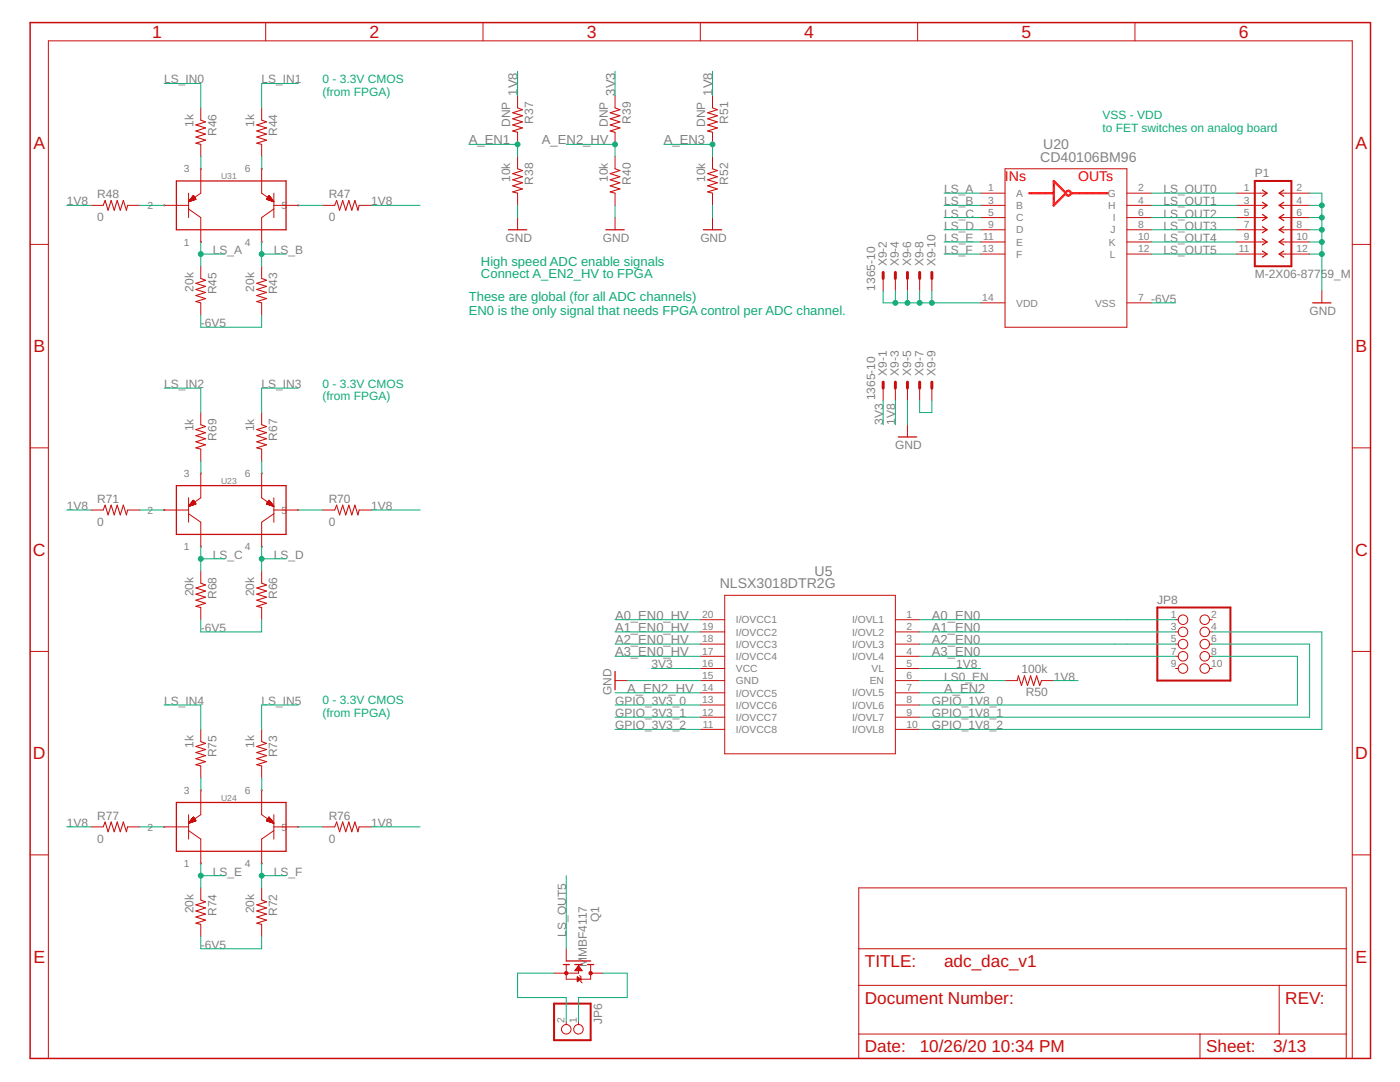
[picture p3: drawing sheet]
<svg xmlns="http://www.w3.org/2000/svg" width="279mm" height="216mm" viewBox="0 0 279 216" stroke-linecap="round" stroke-linejoin="round" font-family="sans-serif">
<path d="M6 4.5h267.5v206.7h-267.5z" fill="none" stroke="#c90d0c" stroke-width=".3"/>
<g fill="none" stroke="#c90d0c" stroke-width=".2">
<path d="M53 4.5v3.6M96.4 4.5v3.6M103.3 19.1v2.4M122.7 19.1v2.4M139.8 4.5v3.6M142.2 19.1v2.4M183.1 4.5v3.6M226.5 4.5v3.6M37.6 38.5v4.9M38 39.7h1.1M38.1 39.7h.9M38.1 39.6h.9"/>
<path d="M38.2 39.6h.8M38.2 39.5h.7M38.3 39.4h.6M38.3 39.4h.5M38.4 39.3h.4M38.4 39.2h.3M38.5 39.2h.2M38.5 39.1h.2M38.6 39.9l-.8 .1M38.6 39.1h.1M38.6 39h.1M38.6 39l-1 1.2"/>
<path d="M38.6 39l.5 .8-1.5 .4M38.7 39.9h-.8M38.8 39.9h-.9M39 39.8h-1M39.1 39.8h-1.1M40.1 21.5v2.5M40.1 28.8v2.4M40.1 33.7v4.8l-2.5 1.7M52.2 21.5v2.5M52.2 28.8v2.4M52.2 33.7v4.8l2.5 1.7M53.2 39.8l1.5 .4"/>
<path d="M53.2 39.8h1.1M53.2 39.7h1M53.3 39.8h1M53.3 39.6h.9M53.3 39.6h.8M53.3 39.5h.8M53.4 39.5h.6M53.4 39.4h.6M53.5 39.9h.9M53.5 39.3h.4M53.6 39.2h.2M53.6 39.1h.2"/>
<path d="M53.6 39.9h.8M53.7 39.1h.1M53.7 39l-.5 .8M53.7 39l1 1.2M53.7 39v.1M53.7 39.9l.7 .1M54.7 38.5v4.9M103.3 26.4v2.4M103.3 31.2v2.5M103.3 38.5v2.5M122.7 26.4v2.4M122.7 31.2v2.5"/>
<path d="M122.7 38.5v2.5M142.2 26.4v2.4M142.2 31.2v2.5M142.2 38.5v2.5M195.7 38.5h4.9M200.6 33.7h24.3v31.6h-24.3zM224.9 38.5h4.8M246.8 38.5h6.1M255.3 38.5h6.1M6 48.8h3.7M18.2 41h2.4M25.5 41h2.4"/>
<path d="M32.8 41h4.8M37.6 41.7l2.5 1.7v4.9M37.6 40.2l.1 .1M37.8 40.2h-.2M37.9 40.2h-.2M38.1 40.1h-.4M38.2 40l-.4 .1M38.4 40h-.6M40.1 53.1v2.5M52.2 53.1v2.5M53.9 40h.6M54.1 40l.4 .1"/>
<path d="M54.2 40.1h.4M54.3 40.2h.3M54.5 40.2h.2M54.7 41h4.8M54.7 41.7l-2.5 1.7v4.9M64.4 41h2.4M71.7 41h2.4M103.3 43.4v2.4M122.7 43.4v2.4M142.2 43.4v2.4M176.3 55.6v2.4M178.7 55.6v2.4"/>
<path d="M181.1 55.6v2.4M183.5 55.6v2.4M186 55.6v2.4M195.7 41h4.9M195.7 43.4h4.9M195.7 45.8h4.9M195.7 48.3h4.9M195.7 50.7h4.9M224.9 41h4.8M224.9 43.4h4.8M224.9 45.8h4.8M224.9 48.3h4.8"/>
<path d="M224.9 50.7h4.8M246.8 41h6.1M246.8 43.4h6.1M246.8 45.8h6.1M246.8 48.3h6.1M246.8 50.7h6.1M255.3 41h6.1M255.3 43.4h6.1M255.3 45.8h6.1M255.3 48.3h6.1M255.3 50.7h6.1M263.8 58v2.4"/>
<path d="M269.9 48.8h3.6M40.1 60.4v2.5M52.2 60.4v2.5M176.3 77.4v2.5M178.7 77.4v2.5M181.1 77.4v2.5M183.5 77.4v2.5M186 77.4v2.5M195.7 60.4h4.9M224.9 60.4h4.8M6 89.4h3.7M37.6 99.3v4.9"/>
<path d="M38.5 100h.2M38.5 99.9h.2M38.6 99.8h.1M38.6 99.8l-1 1.2M38.6 99.8l.5 .8-1.5 .4M40.1 82.3v2.5M40.1 89.6v2.5M40.1 94.5v4.8l-2.5 1.7M52.2 82.3v2.5M52.2 89.6v2.5M52.2 94.5v4.8l2.5 1.7M53.6 100h.2"/>
<path d="M53.6 99.9h.2M53.6 99.9h.1M53.7 99.8h.1M53.7 99.8l-.5 .8 1.5 .4M53.7 99.8l1 1.2M53.7 99.8v.1M54.7 99.3v4.9M181.1 84.8v2.4M269.9 89.4h3.6M18.2 101.8h2.4M25.5 101.8h2.4M32.8 101.8h4.8"/>
<path d="M37.6 102.5l2.5 1.7v4.9M37.6 101h.1M37.8 101h-.1M38 100.9h-.3M38 100.5h1.1M38.1 100.5h1M38.1 100.5h.9M38.1 100.4h.9M38.2 100.4h.7M38.2 100.9h-.5M38.2 100.3h.7M38.3 100.2h.6"/>
<path d="M38.3 100.8h-.5M38.4 100.1h.4M38.4 100l.4 .1M38.4 100.8h-.6M38.6 100.7l-.8 .1M38.8 100.7h-.9M38.9 100.6h-1M39.1 100.6h-1.1M40.1 113.9v2.5M52.2 113.9v2.5M53.2 100.5h1.1M53.2 100.6h1.1"/>
<path d="M53.2 100.5h1M53.3 100.5h.9M53.3 100.4h.8M53.4 100.3h.7M53.4 100.6h.9M53.4 100.2h.6M53.5 100.1h.4M53.5 100.7h.9M53.7 100.7l.7 .1M53.8 100.8h.7M54 100.8h.5M54.1 100.9h.4"/>
<path d="M54.3 100.9h.3M54.4 101h.2M54.6 101h.1M54.7 102.5l-2.5 1.7v4.9M54.7 101.8h4.8M54.7 101h.1M64.4 101.8h2.4M71.7 101.8h2.4M144.6 118.8h34.1v31.6h-34.1zM6 130h3.7M40.1 121.2v2.5M52.2 121.2v2.5"/>
<path d="M122.7 135.8h2.5M139.8 135.8h4.8M139.8 123.7h4.8M139.8 126.1h4.8M139.8 128.5h4.8M139.8 131h4.8M139.8 133.4h4.8M139.8 138.2h4.8M178.7 135.8h4.8M178.7 123.7h4.8M178.7 126.1h4.8M178.7 128.5h4.8"/>
<path d="M178.7 131h4.8M178.7 133.4h4.8M178.7 138.2h4.8M200.6 135.8h2.4M207.9 135.8h2.4M234.6 123.7h.5M234.6 126.1h.5M234.6 128.5h.5M234.6 131h.5M234.6 133.4h.5M241.4 123.7h.5M241.4 126.1h.5"/>
<path d="M241.4 128.5h.5M241.4 131h.5M241.4 133.4h.5M269.9 130h3.6M40.1 145.5v2.5M40.1 152.8v2.5M40.1 157.7v4.9l-2.5 1.7M52.2 145.5v2.5M52.2 152.8v2.5M52.2 157.7v4.9l2.5 1.7M139.8 140.7h4.8M139.8 143.1h4.8"/>
<path d="M139.8 145.5h4.8M178.7 140.7h4.8M178.7 143.1h4.8M178.7 145.5h4.8M6 170.6h3.7M18.2 165h2.4M25.5 165h2.4M32.8 165h4.8M37.6 165.7l2.5 1.7v4.9M37.6 162.6v4.8M37.7 164.2l-.1 .1M37.9 164.2h-.2"/>
<path d="M38 163.8h1.1M38.1 164.1l-.4 .1M38.1 163.7h.9M38.1 163.6l.9 .1M38.1 163.6h.9M38.2 163.6h.7M38.2 164.1h-.4M38.2 163.5h.7M38.3 164l-.5 .1M38.3 163.4h.5M38.4 163.4h.4M38.4 163.3h.4"/>
<path d="M38.4 163.2h.3M38.5 163.2h.2M38.5 164h-.7M38.5 163.1h.2M38.6 163.1h.1M38.6 163l-1 1.3M38.6 163l.5 .8M38.6 163v.1M38.7 163.9l-.8 .1M38.8 163.9h-.9M38.9 163.8l-1 .1M39.1 163.8h-1.1"/>
<path d="M39.1 163.8l-1.5 .5M40.1 177.2v2.4M52.2 177.2v2.4M53.2 163.8l1.5 .5M53.2 163.8h1.1M53.2 163.7h1M53.3 163.6l.9 .1M53.3 163.6h.8M53.3 163.8l1 .1M53.4 163.5h.6M53.4 163.4l.6 .1M53.4 163.4h.6"/>
<path d="M53.5 163.4h.4M53.5 163.3h.4M53.5 163.9h.9M53.5 163.3h.3M53.6 163.2h.2M53.6 163.9h.8M53.6 163.1h.1M53.7 163.1h.1M53.7 163l-.5 .8M53.7 163l1 1.3M53.7 163v.1M53.8 164h.7"/>
<path d="M54 164h.5M54.1 164.1h.4M54.2 164.1l.4 .1M54.4 164.2h.2M54.5 164.2h.1M54.7 165.7l-2.5 1.7v4.9M54.7 162.6v4.8M54.7 165h4.8M64.4 165h2.4M71.7 165h2.4M171.4 177.2h97.3v34h-97.3zM269.9 170.6h3.6"/>
<path d="M40.1 184.4v2.5M52.2 184.4v2.5M113 189.3v2.4M113 192.5v2.9h4.9v-2.9M114.8 193.6h1.3M114.9 193.5h1.1M114.9 193.4h1.1M115 193.3h.9M115.1 193.2h.7M115.2 194.9l.7 .5-.7 .5zM115.2 195.8h.1M115.2 195.7h.3"/>
<path d="M115.2 195.6h.5M115.2 195.5h.7M115.2 195.3h.6M115.2 195.2h.5M115.2 195.1h.3M115.2 195h.1M115.2 193h.5M115.3 192.9h.3M115.4 192.8h.1M115.4 192.5v1.7h-4.8M115.4 192.7l.8 1h-1.5zM115.7 194.7l.2 .2v1l.3 .2"/>
<path d="M117.9 194.2h2.4M171.4 196.6h97.3M171.4 189.3h97.3M255.3 196.6v9.7M9.7 211.2v-203.1h260.2v203.1M113 203.9v.5M115.4 203.9v.5M171.4 206.3h97.3M239.5 206.3v4.9"/>
<circle cx="236.1" cy="133.4" r=".95"/>
<circle cx="236.1" cy="128.5" r=".95"/>
<circle cx="236.1" cy="131" r=".95"/>
<circle cx="236.1" cy="123.7" r=".95"/>
<circle cx="236.1" cy="126.1" r=".95"/>
<circle cx="240.4" cy="128.5" r=".95"/>
<circle cx="240.4" cy="123.7" r=".95"/>
<circle cx="240.4" cy="126.1" r=".95"/>
<circle cx="240.4" cy="131" r=".95"/>
<circle cx="240.4" cy="133.4" r=".95"/>
<circle cx="113" cy="205.4" r=".95"/>
<circle cx="115.4" cy="205.4" r=".95"/>
</g>
<g fill="none" stroke="#c90d0c" stroke-width=".21">
<path d="M40.1 24l.9 .3-1.9 .6 1.9 .6-1.9 .6 1.9 .7-1.9 .5 1.9 .7-1.9 .6 1 .2M52.2 24l1 .3-2 .6 2 .6-2 .6 2 .7-2 .5 2 .7-2 .6 1 .2M103.3 21.5l1 .4-2 .6 2 .6-2 .6 2 .6-2 .6 2 .6-2 .6 1 .3M103.3 33.7l1 .3-2 .6 2 .7-2 .6 2 .6-2 .6 2 .6-2 .6 1 .2M122.7 21.5l1 .4-1.9 .6 1.9 .6-1.9 .6 1.9 .6-1.9 .6 1.9 .6-1.9 .6 .9 .3M122.7 33.7l1 .3-1.9 .6 1.9 .7-1.9 .6 1.9 .6-1.9 .6 1.9 .6-1.9 .6 .9 .2M142.2 21.5l1 .4-2 .6 2 .6-2 .6 2 .6-2 .6 2 .6-2 .6 1 .3M142.2 33.7l1 .3-2 .6 2 .7-2 .6 2 .6-2 .6 2 .6-2 .6 1 .2M20.6 41l.4-1 .6 2 .6-2 .6 2 .6-2 .6 2 .6-2 .6 2 .3-1M40.1 55.6l.9 .3-1.9 .6 1.9 .6-1.9 .7 1.9 .6-1.9 .6 1.9 .6-1.9 .6 1 .2M52.2 55.6l1 .3-2 .6 2 .6-2 .7 2 .6-2 .6 2 .6-2 .6 1 .2M66.8 41l.4-1 .6 2 .6-2 .6 2 .6-2 .6 2 .6-2 .6 2 .3-1"/>
<path d="M40.1 84.8l.9 .3-1.9 .6 1.9 .6-1.9 .6 1.9 .6-1.9 .7 1.9 .6-1.9 .6 1 .2M52.2 84.8l1 .3-2 .6 2 .6-2 .6 2 .6-2 .7 2 .6-2 .6 1 .2M20.6 101.8l.4-1 .6 1.9 .6-1.9 .6 1.9 .6-1.9 .6 1.9 .6-1.9 .6 1.9 .3-.9M40.1 116.4l.9 .3-1.9 .6 1.9 .6-1.9 .7 1.9 .6-1.9 .6 1.9 .6-1.9 .6 1 .2M52.2 116.4l1 .3-2 .6 2 .6-2 .7 2 .6-2 .6 2 .6-2 .6 1 .2M66.8 101.8l.4-1 .6 1.9 .6-1.9 .6 1.9 .6-1.9 .6 1.9 .6-1.9 .6 1.9 .3-.9M203 135.8l.2-.9 .7 1.9 .5-1.9 .7 1.9 .6-1.9 .6 1.9 .6-1.9 .6 1.9 .4-1M40.1 148l.9 .3-1.9 .6 1.9 .7-1.9 .6 1.9 .6-1.9 .6 1.9 .6-1.9 .6 1 .2M52.2 148l1 .3-2 .6 2 .7-2 .6 2 .6-2 .6 2 .6-2 .6 1 .2M20.6 165l.4-1 .6 2 .6-2 .6 2 .6-2 .6 2 .6-2 .6 2 .3-1M40.1 179.6l.9 .4-1.9 .6 1.9 .6-1.9 .6 1.9 .6-1.9 .6 1.9 .6-1.9 .6 1 .2M52.2 179.6l1 .4-2 .6 2 .6-2 .6 2 .6-2 .6 2 .6-2 .6 1 .2"/>
<path d="M66.8 165l.4-1 .6 2 .6-2 .6 2 .6-2 .6 2 .6-2 .6 2 .3-1"/>
</g>
<g fill="none" stroke="#c90d0c" stroke-width=".25">
<path d="M35.2 36.1h21.9v9.7h-21.9zM251.9 37.9l1 .6-1 .7M256.2 37.9l-.9 .6 .9 .7M101.5 45.8h3.6M120.9 45.8h3.7M140.4 45.8h3.6M251.9 40.4l1 .6-1 .6M251.9 42.8l1 .6-1 .6M251.9 45.2l1 .6-1 .6M251.9 47.7l1 .6-1 .6M251.9 50.1l1 .6-1 .6M256.2 40.4l-.9 .6 .9 .6"/>
<path d="M256.2 42.8l-.9 .6 .9 .6M256.2 45.2l-.9 .6 .9 .6M256.2 47.7l-.9 .6 .9 .6M256.2 50.1l-.9 .6 .9 .6M262 60.4h3.6M35.2 96.9h21.9v9.7h-21.9zM179.3 87.2h3.6M122.7 134v3.6M35.2 160.1h21.9v9.8h-21.9zM112.4 192.5h1.2M113 191.7h4.9M114.7 192.5h1.5"/>
<path d="M117.3 192.5h1.2"/>
</g>
<g fill="none" stroke="#c90d0c" stroke-width=".4">
<path d="M40.1 33.7h.1M52.2 33.7h.1M250.4 36.1h7.3v17h-7.3zM32.8 41h.1M40.1 48.3h.1M52.2 48.3h.1M59.5 41h.1M40.1 94.5h.1M52.2 94.5h.1M32.8 101.8h.1M40.1 109.1h.1M52.2 109.1h.1"/>
<path d="M59.5 101.8h.1M231 121.2h14.6v14.6h-14.6zM40.1 157.7h.1M52.2 157.7h.1M32.8 165h.1M40.1 172.3h.1M52.2 172.3h.1M59.5 165h.1M110.6 200.3h7.3v7.3h-7.3z"/>
</g>
<path d="M176.3 54.4v1.2M178.7 54.4v1.2M181.1 54.4v1.2M183.5 54.4v1.2M186 54.4v1.2M176.3 76.2v1.2M178.7 76.2v1.2M181.1 76.2v1.2M183.5 76.2v1.2M186 76.2v1.2" fill="none" stroke="#c90d0c" stroke-width=".59"/>
<g fill="#c90d0c" stroke="#c90d0c" stroke-width=".2">
<circle cx="113" cy="194.2" r=".34"/>
<circle cx="117.9" cy="194.2" r=".34"/>
</g>
<g fill="none" stroke="#0dab76" stroke-width=".2">
<path d="M32.8 16.7h7.3v4.8M59.5 16.7h-7.3v4.8M103.3 14.2v4.9M122.7 14.2v4.9M142.2 14.2v4.9M40.1 31.2v2.5M52.2 31.2h.1M52.2 31.2v2.5M93.6 28.8h9.7v2.4M113 28.8h9.7v2.4M132.5 28.8h9.7v2.4M188.4 38.5h7.3"/>
<path d="M229.7 38.5h17.1M261.4 38.5h2.4v19.5M13.3 41h4.9M27.9 41h4.9M40.1 50.7h4.8M40.1 48.3v4.8M52.2 48.3v4.8M52.2 48.3h.1M52.2 50.7h4.9M59.5 41h4.9M74.1 41h9.7M103.3 41v2.4"/>
<path d="M122.7 41v2.4M142.2 41v2.4M176.3 58v2.4h19.4M178.7 58v2.4M181.1 58v2.4M183.5 58v2.4M186 58v2.4M188.4 41h7.3M188.4 48.3h7.3M188.4 50.7h7.3M188.4 43.4h7.3M188.4 45.8h7.3"/>
<path d="M229.7 41h17.1M229.7 48.3h17.1M229.7 50.7h17.1M229.7 43.4h17.1M229.7 45.8h17.1M261.4 41h2.4M261.4 48.3h2.4M261.4 50.7h2.4M261.4 43.4h2.4M261.4 45.8h2.4M32.8 77.4h7.3v4.9M40.1 62.9v2.4h12.1v-2.4"/>
<path d="M59.5 77.4h-7.3v4.9M176.3 79.9v4.9M178.7 79.9v4.9M181.1 79.9v4.9M183.5 79.9v2.4h2.5v-2.4M229.7 60.4h4.9M40.1 92.1v2.4M52.2 92.1h.1M52.2 92.1v2.4M13.3 101.8h4.9M27.9 101.8h4.9M40.1 109.1v4.8"/>
<path d="M40.1 111.5h4.8M52.2 109.1v4.8M52.2 111.5h4.9M52.2 109.1h.1M59.5 101.8h4.9M74.1 101.8h9.7M40.1 123.7v2.4h12.1v-2.4M122.7 126.1h17.1M122.7 138.2h17.1M122.7 128.5h17.1M122.7 131h17.1M122.7 123.7h17.1"/>
<path d="M125.2 135.8h14.6M130 133.4h9.8M183.5 133.4h12.2M183.5 135.8h17.1M183.5 126.1h51.1M183.5 138.2h12.2M183.5 128.5h51.1M183.5 131h51.1M183.5 123.7h51.1M210.3 135.8h4.9M241.9 126.1h21.9v19.4h-80.3M241.9 128.5h19.5v14.6h-77.9"/>
<path d="M241.9 131h17v9.7h-75.4M32.8 140.7h7.3v4.8M40.1 155.3v2.4M52.2 155.3h.1M52.2 155.3v2.4M59.5 140.7h-7.3v4.8M122.7 140.7h17.1M122.7 143.1h17.1M122.7 145.5h17.1M13.3 165h4.9M27.9 165h4.9M40.1 172.3v4.9"/>
<path d="M40.1 174.7h4.8M52.2 172.3v4.9M52.2 174.7h4.9M52.2 172.3h.1M59.5 165h4.9M74.1 165h9.7M113 174.7v14.6M40.1 186.9v2.4h12.1v-2.4M110.6 194.2h-7.3v4.9h9.7v4.8M120.3 194.2h4.9v4.9h-9.8v4.8"/>
</g>
<g fill="#0dab76" stroke="#0dab76" stroke-width=".2">
<circle cx="52.2" cy="50.7" r=".49"/>
<circle cx="40.1" cy="50.7" r=".49"/>
<circle cx="40.1" cy="111.5" r=".49"/>
<circle cx="52.2" cy="111.5" r=".49"/>
<circle cx="40.1" cy="174.7" r=".49"/>
<circle cx="52.2" cy="174.7" r=".49"/>
<circle cx="263.8" cy="50.7" r=".49"/>
<circle cx="263.8" cy="48.3" r=".49"/>
<circle cx="263.8" cy="45.8" r=".49"/>
<circle cx="263.8" cy="43.4" r=".49"/>
<circle cx="263.8" cy="41" r=".49"/>
<circle cx="122.7" cy="28.8" r=".49"/>
<circle cx="178.7" cy="60.4" r=".49"/>
<circle cx="181.1" cy="60.4" r=".49"/>
<circle cx="183.5" cy="60.4" r=".49"/>
<circle cx="186" cy="60.4" r=".49"/>
<circle cx="103.3" cy="28.8" r=".49"/>
<circle cx="142.2" cy="28.8" r=".49"/>
</g>
<g fill="#f00" stroke="#f00" stroke-width=".2">
<path d="M210.2 36.1h.2v2.6l-.2-.1z"/>
<path d="M210.2 38.5h.2v2.6l-.2-.1z"/>
<path d="M212.7 38.4l.2 .2-2.7 2.5v-.2z"/>
<path d="M210.2 36.1l.2-.1 2.5 2.6-.2 .1z"/>
<path d="M205.4 38.4h5v.2l-5 .1z"/>
<path d="M213.9 38.4h7.2v.2l-7.2 .1z"/>
</g>
<path d="M212.8 38.1a.61 .61 0 0 1 .9 .2 .61 .61 0 0 1-.4 .9 .61 .61 0 0 1-.7-.7h.3a.37 .37 0 0 1 .5-.3 .37 .37 0 0 1 .1 .6 .37 .37 0 0 1-.6-.1v-.2h-.3z" fill-rule="evenodd" fill="#f00" stroke="#f00" stroke-width=".2"/>
<g font-size="3.5" fill="#c90d0c">
<text x="30.4" y="7.6">1</text>
<text x="73.7" y="7.6">2</text>
<text x="117.1" y="7.6">3</text>
<text x="160.5" y="7.6">4</text>
<text x="203.8" y="7.6">5</text>
<text x="247.2" y="7.6">6</text>
<text x="6.7" y="29.7">A</text>
<text x="270.5" y="29.7">A</text>
<text x="6.7" y="70.3">B</text>
<text x="270.5" y="70.3">B</text>
<text x="6.6" y="110.9">C</text>
<text x="270.4" y="110.9">C</text>
<text x="6.6" y="151.5">D</text>
<text x="270.4" y="151.5">D</text>
<text x="6.7" y="192.1">E</text>
<text x="270.5" y="192.1">E</text>
</g>
<g font-size="3.4" fill="#c90d0c">
<text x="172.6" y="193">TITLE:</text>
<text x="188.4" y="193">adc_dac_v1</text>
<text x="172.6" y="200.3">Document Number:</text>
<text x="256.5" y="200.3">REV:</text>
<text x="172.6" y="210">Date:</text>
<text x="183.5" y="210">10/26/20</text>
<text x="197.8" y="210">10:34 PM</text>
<text x="240.7" y="210">Sheet:</text>
<text x="254.1" y="210">3/13</text>
</g>
<g font-size="2.8" fill="#808080">
<text x="208.2" y="29.8">U20</text>
<text x="207.6" y="32.2">CD40106BM96</text>
<text x="143.6" y="117.4">NLSX3018DTR2G</text>
<text x="162.6" y="114.9">U5</text>
</g>
<g font-size="2.8" fill="#f00">
<text x="200.6" y="36.1">I</text>
<text x="201.3" y="36.1">Ns</text>
<text x="215.2" y="36.1">OUTs</text>
</g>
<g font-size="2.6" fill="#808080">
<text x="103.3" y="19.1" transform="rotate(-90 103.3 19.1)">1V8</text>
<text x="122.7" y="19.1" transform="rotate(-90 122.7 19.1)">3V3</text>
<text x="142.2" y="19.1" transform="rotate(-90 142.2 19.1)">1V8</text>
<text x="93.6" y="28.8">A_EN1</text>
<text x="108.2" y="28.8">A_EN2_HV</text>
<text x="132.5" y="28.8">A_EN3</text>
<text x="122.7" y="123.7">A0_EN0_HV</text>
<text x="186" y="123.7">A0_EN0</text>
<text x="122.7" y="126.1">A1_EN0_HV</text>
<text x="122.7" y="128.5">A2_EN0_HV</text>
<text x="122.7" y="131">A3_EN0_HV</text>
<text x="186" y="128.5">A2_EN0</text>
<text x="186" y="131">A3_EN0</text>
<text x="186" y="126.1">A1_EN0</text>
<text x="125.2" y="138.2">A_EN2_HV</text>
<text x="188.4" y="138.2">A_EN2</text>
</g>
<g font-size="2.6" fill="#0dab76">
<text x="96" y="53.1">High speed ADC enable signals</text>
<text x="96" y="55.6">Connect A_EN2_HV to FPGA</text>
<text x="93.6" y="60.1">These are global (for all ADC channels)</text>
<text x="93.6" y="62.9">EN0 is the only signal that needs FPGA control per ADC channel.</text>
</g>
<g font-size="2.4" fill="#808080">
<text x="32.8" y="16.7">LS_IN0</text>
<text x="52.2" y="16.7">LS_IN1</text>
<text x="38.6" y="25.3" transform="rotate(-90 38.6 25.3)">1k</text>
<text x="43.2" y="27.1" transform="rotate(-90 43.2 27.1)">R46</text>
<text x="50.8" y="25.3" transform="rotate(-90 50.8 25.3)">1k</text>
<text x="55.3" y="27.1" transform="rotate(-90 55.3 27.1)">R44</text>
<text x="101.8" y="25.4" transform="rotate(-90 101.8 25.4)">DNP</text>
<text x="106.4" y="24.7" transform="rotate(-90 106.4 24.7)">R37</text>
<text x="121.3" y="25.4" transform="rotate(-90 121.3 25.4)">DNP</text>
<text x="125.9" y="24.7" transform="rotate(-90 125.9 24.7)">R39</text>
<text x="140.7" y="25.4" transform="rotate(-90 140.7 25.4)">DNP</text>
<text x="145.3" y="24.7" transform="rotate(-90 145.3 24.7)">R51</text>
<text x="250.4" y="35.4">P1</text>
<text x="13.3" y="41">1V8</text>
<text x="19.4" y="39.5">R48</text>
<text x="65.6" y="39.5">R47</text>
<text x="74.1" y="41">1V8</text>
<text x="101.8" y="36.3" transform="rotate(-90 101.8 36.3)">10k</text>
<text x="106.4" y="36.8" transform="rotate(-90 106.4 36.8)">R38</text>
<text x="121.3" y="36.3" transform="rotate(-90 121.3 36.3)">10k</text>
<text x="125.9" y="36.8" transform="rotate(-90 125.9 36.8)">R40</text>
<text x="140.7" y="36.3" transform="rotate(-90 140.7 36.3)">10k</text>
<text x="145.3" y="36.8" transform="rotate(-90 145.3 36.8)">R52</text>
<text x="188.4" y="41">LS_B</text>
<text x="188.4" y="38.5">LS_A</text>
<text x="232.2" y="38.5">LS_OUT0</text>
<text x="232.2" y="41">LS_OUT1</text>
<text x="19.4" y="44.1">0</text>
<text x="65.6" y="44.1">0</text>
<text x="188.4" y="43.4">LS_C</text>
<text x="188.4" y="45.8">LS_D</text>
<text x="232.2" y="43.4">LS_OUT2</text>
<text x="232.2" y="45.8">LS_OUT3</text>
<text x="42.5" y="50.7">LS_A</text>
<text x="54.7" y="50.7">LS_B</text>
<text x="100.9" y="48.3">GND</text>
<text x="120.3" y="48.3">GND</text>
<text x="139.8" y="48.3">GND</text>
<text x="177" y="53.1" transform="rotate(-90 177 53.1)">X9-2</text>
<text x="179.4" y="53.1" transform="rotate(-90 179.4 53.1)">X9-4</text>
<text x="181.8" y="53.1" transform="rotate(-90 181.8 53.1)">X9-6</text>
<text x="184.3" y="53.1" transform="rotate(-90 184.3 53.1)">X9-8</text>
<text x="186.7" y="53.1" transform="rotate(-90 186.7 53.1)">X9-10</text>
<text x="188.4" y="48.3">LS_E</text>
<text x="188.4" y="50.7">LS_F</text>
<text x="232.2" y="48.3">LS_OUT4</text>
<text x="232.2" y="50.7">LS_OUT5</text>
<text x="38.6" y="58.2" transform="rotate(-90 38.6 58.2)">20k</text>
<text x="43.2" y="58.7" transform="rotate(-90 43.2 58.7)">R45</text>
<text x="50.8" y="58.2" transform="rotate(-90 50.8 58.2)">20k</text>
<text x="55.3" y="58.7" transform="rotate(-90 55.3 58.7)">R43</text>
<text x="174.7" y="58" transform="rotate(-90 174.7 58)">1365-10</text>
<text x="250.4" y="55.6">M-2X06-87759_M</text>
<text x="40.1" y="65.3">-6V5</text>
<text x="229.8" y="60.4">-6V5</text>
<text x="261.4" y="62.9">GND</text>
<text x="32.8" y="77.5">LS_IN2</text>
<text x="52.2" y="77.5">LS_IN3</text>
<text x="177" y="75" transform="rotate(-90 177 75)">X9-1</text>
<text x="179.4" y="75" transform="rotate(-90 179.4 75)">X9-3</text>
<text x="181.8" y="75" transform="rotate(-90 181.8 75)">X9-5</text>
<text x="184.3" y="75" transform="rotate(-90 184.3 75)">X9-7</text>
<text x="186.7" y="75" transform="rotate(-90 186.7 75)">X9-9</text>
<text x="174.7" y="79.9" transform="rotate(-90 174.7 79.9)">1365-10</text>
<text x="38.6" y="86.1" transform="rotate(-90 38.6 86.1)">1k</text>
<text x="43.2" y="87.9" transform="rotate(-90 43.2 87.9)">R69</text>
<text x="50.8" y="86.1" transform="rotate(-90 50.8 86.1)">1k</text>
<text x="55.3" y="87.9" transform="rotate(-90 55.3 87.9)">R67</text>
<text x="176.2" y="84.7" transform="rotate(-90 176.2 84.7)">3V3</text>
<text x="178.7" y="84.7" transform="rotate(-90 178.7 84.7)">1V8</text>
<text x="178.7" y="89.6">GND</text>
<text x="13.3" y="101.8">1V8</text>
<text x="19.4" y="100.3">R71</text>
<text x="65.6" y="100.3">R70</text>
<text x="74.1" y="101.8">1V8</text>
<text x="19.4" y="104.9">0</text>
<text x="65.6" y="104.9">0</text>
<text x="42.5" y="111.5">LS_C</text>
<text x="54.7" y="111.5">LS_D</text>
<text x="38.6" y="119" transform="rotate(-90 38.6 119)">20k</text>
<text x="43.2" y="119.5" transform="rotate(-90 43.2 119.5)">R68</text>
<text x="50.8" y="119" transform="rotate(-90 50.8 119)">20k</text>
<text x="55.3" y="119.5" transform="rotate(-90 55.3 119.5)">R66</text>
<text x="231" y="120.6">JP8</text>
<text x="40.1" y="126.1">-6V5</text>
<text x="130" y="133.4">3V3</text>
<text x="188.4" y="135.8">LS0_EN</text>
<text x="190.8" y="133.4">1V8</text>
<text x="203.9" y="134.3">100k</text>
<text x="210.3" y="135.8">1V8</text>
<text x="32.8" y="140.7">LS_IN4</text>
<text x="52.2" y="140.7">LS_IN5</text>
<text x="122" y="138.7" transform="rotate(-90 122 138.7)">GND</text>
<text x="122.7" y="140.7">GPIO_3V3_0</text>
<text x="122.7" y="143.1">GPIO_3V3_1</text>
<text x="186" y="140.7">GPIO_1V8_0</text>
<text x="186" y="143.1">GPIO_1V8_1</text>
<text x="204.7" y="138.9">R50</text>
<text x="38.6" y="149.3" transform="rotate(-90 38.6 149.3)">1k</text>
<text x="50.8" y="149.3" transform="rotate(-90 50.8 149.3)">1k</text>
<text x="122.7" y="145.5">GPIO_3V3_2</text>
<text x="186" y="145.5">GPIO_1V8_2</text>
<text x="43.2" y="151.1" transform="rotate(-90 43.2 151.1)">R75</text>
<text x="55.3" y="151.1" transform="rotate(-90 55.3 151.1)">R73</text>
<text x="13.3" y="165">1V8</text>
<text x="19.4" y="163.6">R77</text>
<text x="65.6" y="163.6">R76</text>
<text x="74.1" y="165">1V8</text>
<text x="19.4" y="168.2">0</text>
<text x="65.6" y="168.2">0</text>
<text x="42.5" y="174.7">LS_E</text>
<text x="54.7" y="174.7">LS_F</text>
<text x="38.6" y="182.2" transform="rotate(-90 38.6 182.2)">20k</text>
<text x="43.2" y="182.8" transform="rotate(-90 43.2 182.8)">R74</text>
<text x="50.8" y="182.2" transform="rotate(-90 50.8 182.2)">20k</text>
<text x="55.3" y="182.8" transform="rotate(-90 55.3 182.8)">R72</text>
<text x="119.6" y="184" transform="rotate(-90 119.6 184)">Q1</text>
<text x="40.1" y="189.3">-6V5</text>
<text x="113" y="186.9" transform="rotate(-90 113 186.9)">LS_OUT5</text>
<text x="117.1" y="193" transform="rotate(-90 117.1 193)">MMBF4117</text>
<text x="120.2" y="204.4" transform="rotate(-90 120.2 204.4)">JP6</text>
</g>
<g font-size="2.4" fill="#0dab76">
<text x="64.4" y="16.5">0 - 3.3V CMOS</text>
<text x="64.4" y="19.1">(from FPGA)</text>
<text x="220" y="23.8">VSS - VDD</text>
<text x="220" y="26.4">to FET switches on analog board</text>
<text x="64.4" y="77.3">0 - 3.3V CMOS</text>
<text x="64.4" y="79.9">(from FPGA)</text>
<text x="64.4" y="140.5">0 - 3.3V CMOS</text>
<text x="64.4" y="143.1">(from FPGA)</text>
</g>
<g font-size="2.1" fill="#808080">
<text x="36.7" y="34.4">3</text>
<text x="48.9" y="34.4">6</text>
<text x="29.4" y="41.7">2</text>
<text x="56.2" y="41.7">5</text>
<text x="197.2" y="38.2">1</text>
<text x="197.2" y="40.6">3</text>
<text x="202.8" y="39.3">A</text>
<text x="202.8" y="41.7">B</text>
<text x="221.1" y="39.3">G</text>
<text x="221.2" y="41.7">H</text>
<text x="227.1" y="38.2">2</text>
<text x="227.1" y="40.6">4</text>
<text x="248.3" y="38.2">1</text>
<text x="248.3" y="40.6">3</text>
<text x="258.7" y="38.2">2</text>
<text x="258.7" y="40.6">4</text>
<text x="196.2" y="47.9">11</text>
<text x="197.2" y="43.1">5</text>
<text x="197.2" y="45.5">9</text>
<text x="202.8" y="44.1">C</text>
<text x="202.8" y="46.6">D</text>
<text x="221.6" y="46.6">J</text>
<text x="222.1" y="44.1">I</text>
<text x="227.1" y="43.1">6</text>
<text x="227.1" y="45.5">8</text>
<text x="227.1" y="47.9">10</text>
<text x="248.3" y="43.1">5</text>
<text x="248.3" y="45.5">7</text>
<text x="248.3" y="47.9">9</text>
<text x="258.7" y="43.1">6</text>
<text x="258.7" y="45.5">8</text>
<text x="258.7" y="47.9">10</text>
<text x="36.7" y="49">1</text>
<text x="48.9" y="49">4</text>
<text x="196" y="50.4">13</text>
<text x="202.8" y="49">E</text>
<text x="202.8" y="51.4">F</text>
<text x="221.3" y="49">K</text>
<text x="221.5" y="51.4">L</text>
<text x="227.1" y="50.4">12</text>
<text x="247.3" y="50.4">11</text>
<text x="258.7" y="50.4">12</text>
<text x="196" y="60.1">14</text>
<text x="202.8" y="61.2">VDD</text>
<text x="218.5" y="61.2">VSS</text>
<text x="227.1" y="60.1">7</text>
<text x="36.7" y="95.2">3</text>
<text x="48.9" y="95.2">6</text>
<text x="29.4" y="102.5">2</text>
<text x="56.2" y="102.5">5</text>
<text x="36.7" y="109.8">1</text>
<text x="48.9" y="109.8">4</text>
<text x="140.1" y="125.7">19</text>
<text x="140.1" y="123.3">20</text>
<text x="146.9" y="124.4">I/OVCC1</text>
<text x="170" y="124.4">I/OVL1</text>
<text x="180.9" y="123.3">1</text>
<text x="180.9" y="125.7">2</text>
<text x="233.7" y="123.3">1</text>
<text x="233.7" y="125.7">3</text>
<text x="241.7" y="123.3">2</text>
<text x="241.7" y="125.7">4</text>
<text x="140.1" y="130.6">17</text>
<text x="140.1" y="128.2">18</text>
<text x="146.9" y="131.7">I/OVCC4</text>
<text x="146.9" y="129.3">I/OVCC3</text>
<text x="146.9" y="126.8">I/OVCC2</text>
<text x="170" y="126.8">I/OVL2</text>
<text x="170" y="129.2">I/OVL3</text>
<text x="170" y="131.7">I/OVL4</text>
<text x="180.9" y="128.2">3</text>
<text x="180.9" y="130.6">4</text>
<text x="233.7" y="128.2">5</text>
<text x="233.7" y="130.6">7</text>
<text x="241.7" y="128.2">6</text>
<text x="241.7" y="130.6">8</text>
<text x="140.1" y="137.9">14</text>
<text x="140.1" y="135.5">15</text>
<text x="140.1" y="133">16</text>
<text x="146.9" y="136.5">GND</text>
<text x="146.9" y="134.1">VCC</text>
<text x="173.6" y="136.5">EN</text>
<text x="173.9" y="134.1">VL</text>
<text x="180.9" y="133">5</text>
<text x="180.9" y="135.5">6</text>
<text x="180.9" y="137.9">7</text>
<text x="233.7" y="133">9</text>
<text x="241.7" y="133">10</text>
<text x="140.1" y="142.8">12</text>
<text x="140.1" y="140.3">13</text>
<text x="146.9" y="143.8">I/OVCC7</text>
<text x="146.9" y="141.4">I/OVCC6</text>
<text x="146.9" y="139">I/OVCC5</text>
<text x="170" y="139">I/OVL5</text>
<text x="170" y="141.4">I/OVL6</text>
<text x="170" y="143.8">I/OVL7</text>
<text x="180.9" y="140.3">8</text>
<text x="180.9" y="142.8">9</text>
<text x="140.3" y="145.2">11</text>
<text x="146.9" y="146.3">I/OVCC8</text>
<text x="170" y="146.3">I/OVL8</text>
<text x="180.9" y="145.2">10</text>
<text x="36.7" y="158.4">3</text>
<text x="48.9" y="158.4">6</text>
<text x="29.4" y="165.7">2</text>
<text x="56.2" y="165.7">5</text>
<text x="36.7" y="173">1</text>
<text x="48.9" y="173">4</text>
<text x="112.7" y="204.1" transform="rotate(-90 112.7 204.1)">2</text>
<text x="115.1" y="204.1" transform="rotate(-90 115.1 204.1)">1</text>
</g>
<g font-size="1.7" fill="#808080">
<text x="44.1" y="35.7">U31</text>
<text x="44.1" y="96.5">U23</text>
<text x="44.1" y="159.8">U24</text>
</g>
</svg>
